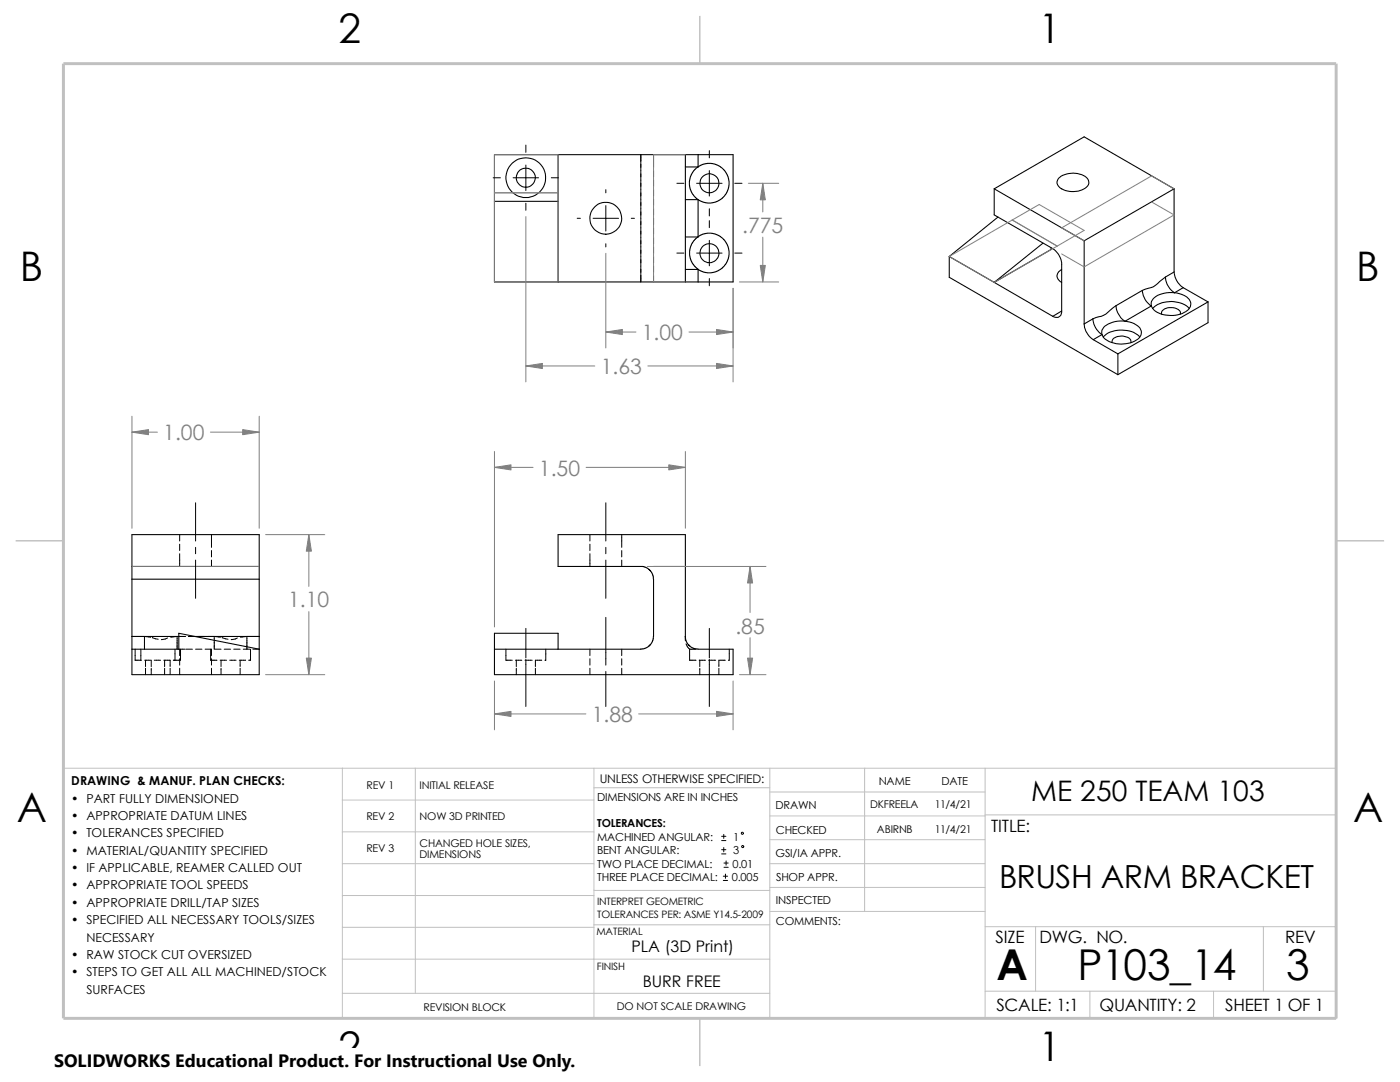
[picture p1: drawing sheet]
<svg xmlns="http://www.w3.org/2000/svg" width="279mm" height="216mm" viewBox="0 0 279 216" stroke-linecap="round" stroke-linejoin="round" font-family="sans-serif">
<g fill="none" stroke="#c0c0c0" stroke-width=".2">
<path d="M12.7 153.3h254v49.9h-239.9M68.3 159.6h50.2M68.3 153.3v49.9M82.9 153.3v44.9M118.5 153.3v49.9M118.5 157.2h35.1M153.6 153.3v49.9M153.6 158h43M172.6 153.3v28.6M196.6 153.3v49.9M68.3 166h50.2M68.3 172.3h50.2"/>
<path d="M68.3 178.7h50.2M118.5 177.7h35.1M153.6 177.1h43M153.6 162.8h43M153.6 167.6h43M153.6 172.3h43M196.6 162.6h70.1M68.3 198.2h85.3M68.3 191.4h85.3M68.3 185h50.2M118.5 184.5h35.1M153.6 181.9h43"/>
<path d="M196.6 197.8h70.1M196.6 184.9h70.1M206.7 184.9v12.9M217.5 197.8v5.4M242.2 197.8v5.4M252.1 184.9v12.9"/>
</g>
<path d="M139.7 3.2v9.5M3.1 107.9h9.6M266.7 107.9h9.5M139.7 203.2v9.5" fill="none" stroke="#c0c0c0" stroke-width=".3"/>
<path d="M12.7 12.7h254v190.5h-254z" fill="none" stroke="#c0c0c0" stroke-width=".59"/>
<g fill="none" stroke="#000" stroke-width=".21">
<path d="M111.4 30.9v25.4M136.8 30.9h-38.1v25.4h38.1M136.8 30.9v25.4M136.8 33.3h2.5M136.8 39.8h2.5M136.8 30.9h2.5M139.3 33.3l.9-.5 .9-.2h1.1l1 .3 .6 .4 .9 .8 .6 1.1 .2 1v1.1l-.3 .9-.9 1.2-.7 .5-1.2 .5-1.3 .1-.8-.2-1-.5M139.3 33.3l-.6 .5-.5 .7-.4 .7-.2 1v1.1l.3 .9 .4 .6 1 1M139.3 30.9h7v25.4h-7M139.3 30.9v2.4M139.3 39.8v7.5M198.4 37.7v5.2l11.7 6.7a3.9 3.9 0 0 1 1.8 3.1v9.4"/>
<path d="M198.4 37.7l18 10.3M198.4 37.7l18-10.4 17.9 10.4M211.3 35.6a4.5 4.5 0 0 1 5.7 0 1.3 1.3 0 0 1-.7 2.1 4.4 4.4 0 0 1-5.1-.7 1.14 1.14 0 0 1 .1-1.4zM234.3 37.7l-17.9 10.3M234.3 37.7v16.6M98.7 40.2h12.7M136.8 56.3h2.5M136.8 47.3h2.5M136.8 53.8h2.5M139.3 47.2l.9-.5 .9-.2 1.1 .1 1 .3 .6 .3 .9 .8 .6 1.1 .2 1v1.1l-.3 .9-.9 1.2-.7 .5-1.2 .6h-1.3l-.8-.1-1-.5M139.3 47.3l-.6 .4-.5 .7-.6 1.6v.9l.3 1 .4 .8 1 1M139.3 53.8v2.5"/>
<path d="M189.4 51.2v4.1l33.7 19.5M189.4 51.2l20.7 11.9M199.2 43.3l-9.8 7.9M208.2 48.5l-9.8 7.8 11.4-6.5v-.4M211.9 53.8a1.36 1.36 0 0 0-1 1.3 1.36 1.36 0 0 0 1 1.2M216.4 48v16.6M228 58a4 4 0 0 0 1.8 3M228 58l-5.3 3M232.6 55.3l-1.6 1.3a3.8 3.8 0 0 1-2.4 1.1l-.6 .3M232.6 55.3a4.1 4.1 0 0 0 1.8 3.1M234.3 54.3a4.1 4.1 0 0 0 1.8 3.1M234.3 54.3l-1.7 1"/>
<path d="M234.4 58.4a3.5 3.5 0 0 1 3.2 1.9 2.12 2.12 0 0 1-1.7 2.3 5.6 5.6 0 0 1-5.8-1l-.3-.6M234.4 58.4a4.5 4.5 0 0 0-4.6 1.8v.8M236.1 57.4l-1.7 1M236.1 57.4l5 2.8M211.9 62.1a1.1 1.1 0 0 1-.5 1.1 1.1 1.1 0 0 1-1.3-.1M211.9 62.1l-1.8 1M216.4 64.6a4.1 4.1 0 0 0 1.8 3.2M218.1 63.6a4.1 4.1 0 0 0 1.8 3.2M218.1 63.6l-1.7 1M218.2 67.8l4.9 2.8M219.9 66.8l-1.7 1M220.2 67.3a5.5 5.5 0 0 1 6.1-1l.9 .7 .3 .3"/>
<path d="M222 68.4a1.11 1.11 0 0 1 1.1-1.3 2.77 2.77 0 0 1 2.5 .7l.1 .6M222.7 61l-1.6 1.3a4.1 4.1 0 0 1-2.4 1.1l-.6 .2M222.7 61a4.2 4.2 0 0 0 1.8 3.1M223.1 70.6v4.2M224.5 64.1a5.3 5.3 0 0 0-4.2 1.2l-.4 .6v.9M224.5 64.1a3.7 3.7 0 0 1 3.3 1.9 2.06 2.06 0 0 1-1.7 2.2 5.5 5.5 0 0 1-5.9-.9l-.3-.5M229.8 61l-5.3 3.1M230 61.6a5.5 5.5 0 0 1 7.3 0M231.8 62.7a1.46 1.46 0 0 1 1.8-1.3 1.74 1.74 0 0 1 2 1.1l-.1 .2M241.1 60.2l-18 10.4M241.1 60.2v4.2l-18 10.4M26.3 113v-6.3h25.4v6.3"/>
<path d="M26.3 115.6v11.4M26.3 113h25.4M26.3 115.6h25.4M26.3 113v2.6M51.7 113v2.6M51.7 115.6v11.4M26.3 127h9.4M26.3 129.5h9.4v-3.1l16 3.1M26.3 129.5v5.1h25.4v-5.1M26.3 127v2.5M38.9 127h12.8M51.7 127v2.5"/>
<path d="M98.7 129.5h29.2l1.3-.3 .8-.9 .4-1.3v-11.4l-.1-.8-.5-.9-.6-.5-.9-.4h-16.9v-6.3h25.4l.1 21.1 .3 .6 .5 .5 1.2 .6h7.4v5.1h-47.6v-8.2h12.7v3.1"/>
<circle cx="104.9" cy="35.4" r="1.9"/>
<circle cx="104.9" cy="35.4" r="4"/>
<circle cx="141.6" cy="36.6" r="1.91"/>
<circle cx="120.9" cy="43.6" r="3.2"/>
<circle cx="141.6" cy="50.5" r="1.9"/>
</g>
<g fill="none" stroke="#808080" stroke-width=".2">
<path d="M98.7 30.9h12.7v25.4h-12.7zM98.7 38.5h12.7M136.8 30.9h-6.4v25.4h6.4M149.4 36.6h6M152.2 36.6v5.7M234.3 37.7l-4.5-2.6-17.9 10.4 4.5 2.5M104.9 43.2v33M120.9 50.5v18.9M146.3 57.5v18.7M147.6 56.3h7.8M152.2 47.3v9M202 43.9l-12.6 7.3 9 5.1 12.6-7.2"/>
<path d="M202 43.9l9 5.2M202 43.9l5.4-3.1 9 5.2-5.4 3.1M229.8 40.3l4.5 2.6-17.9 10.4-4.5-2.6M104.9 73h13.8M120.9 66.3h6M129.3 73h17M137.5 66.3h8.8M26.3 86.2h5.1M26.3 83.1v22.3M42 86.2h9.7M51.7 83.1v22.3M98.7 90.1v35"/>
<path d="M98.7 93.3h7.7M117 93.3h19.8M136.8 90.1v15.3M26.3 113h25.4M53 106.7h11.8M61.6 106.7v10.3M129.2 113h23.7M149.7 113v9.2M53 134.6h11.8M61.6 122v12.6M98.7 135.9v9.7M146.3 135.9v9.7"/>
<path d="M147.6 134.6h5.3M149.7 127.3v7.3M98.7 142.5h18.2M127.5 142.5h18.8"/>
</g>
<g fill="none" stroke="#000" stroke-width=".2">
<path d="M98.4 35.5h1.5M102.4 35.5h5.1M104.9 29v1.4M104.9 32.9v5.1M110 35.5h1.5M120.9 37.8v.7M127.9 30.9v25.4M130.4 30.9v2.5M130.4 34v1.3M130.4 35.9v1.3M130.4 37.8v1.3M130.4 39.8v1.2"/>
<path d="M135.1 36.6h1.4M139 36.6h5.1M141.6 30.1v1.4M141.6 34v5.1M146.6 36.6h1.5M104.9 40.6v1.4M115.2 43.6h.6M118.4 43.6h5M120.9 41v5.1M120.9 48.6v.7M126 43.6h.6M130.4 41.7v1.2"/>
<path d="M130.4 43.6v1.2M130.4 45.5v1.2M130.4 47.4v1.2M130.4 49.3v1.2M130.4 51.2v1.3M130.4 53.1v1.3M130.4 55v1.3M135.1 50.5h1.4M139 50.5h5.1M141.6 41.7v1.4M141.6 44v1.4M141.6 48v5"/>
<path d="M141.6 55.6v1.4M146.6 50.5h1.5M35.9 106.7v1.2M35.9 108.6v1.3M35.9 110.5v2.5M39 100.3v7.6M39 109.2v1.3M39 111.8v7.6M42.2 106.7v2.5M42.2 109.9v1.2M42.2 111.8v1.2M117.7 106.7v1.2"/>
<path d="M117.7 108.6v1.3M117.7 110.5v2.5M120.9 100.3v7.6M120.9 109.2v1.3M120.9 111.8v7.6M124.1 106.7v2.5M124.1 109.9v1.2M124.1 111.8v1.2M26.3 127h2.5M27 129.5v2.2h1.2M28.1 129.5v2.2M28.8 127v2.5"/>
<path d="M28.8 127l1.3 .2M28.9 131.7h1.2M29 131.7v1.3M29 133.3v1.3M30.2 131.7v1.3M30.2 133.3v1.3M30.4 127.2l1.2 .4M30.8 131.7h1.2M32.7 131.7h1.3v1.3M32.9 131.7v1.3M32.9 133.3v1.3M33.4 127.3l-1.2 .3"/>
<path d="M34 133.3v1.3M34.9 129.5v2.2M35.3 127h1.7M35.3 127l-1.2 .2M35.3 127v2.5M35.7 129.5h1.3M35.9 129.5v1.3M35.9 131.4v1.3M35.9 133.3v1.3M36 129.5v2.2h-1.4M37.1 129.5h1.3M37.6 127h1.3"/>
<path d="M39 129.5h1.3M39.6 127h1.3M40.9 129.5h1.3v1.3M41.5 127h1.3M42 129.5v2.2h1.3M42.2 131.4v1.3M42.2 133.3v1.3M42.8 127l1.2 .2M42.8 127v2.5M42.8 129.5h1.3M43.9 131.7h1.3M44.1 131.7v1.3"/>
<path d="M44.1 133.3v1.3M44.3 127.2l1.2 .4M44.7 129.5h1.3M45.8 131.7h1.3M46.7 129.5h1.2M47.4 127.3l-.5 .2-.8 .1M47.8 131.7h1.2M47.9 131.7v1.3M47.9 133.3v1.3M48.6 129.5h1.2M49.3 127h2.4M49.3 127l-1.3 .2"/>
<path d="M49.3 127v2.5M50 129.5v2.2h-.3M50.5 129.5h1.2M101 129.5v2.2h1.2M102.9 131.7h1.2M103 131.7v1.3M103 133.3v1.3M104.8 131.7h1.4M104.9 125.4v5.9M104.9 131.6v9.4M106.8 133.3v1.3M108.1 131.7h-1.3v1.3"/>
<path d="M108.9 129.5v2.2h-.1M117.7 129.5v1.3M117.7 131.4v1.3M117.7 133.3v1.3M120.9 123.2v9.5M120.9 134v7M124.1 129.5v1.3M124.1 131.4v1.3M124.1 133.3v1.3M136.8 127v.8M136.9 128.5l.7 1M137.6 129.5v2.2h1.3"/>
<path d="M137.6 129.5h1.3M139.5 131.7h1.3M139.7 131.7v1.3M139.7 133.3v1.3M141.4 131.7h1.4M141.6 125.4v5.9M141.6 131.6v9.4M143.5 133.3v1.3M144.7 131.7h-1.2v1.3M145.5 129.5v2.2h-.1M144 167.7h.9M144 166.9h.9"/>
<path d="M144 170.4h.9M144 169.5h.9M144.4 175.7h.8M144.4 174.8h.8M144.4 166.5v.8M144.4 169.1v.9M144.5 173.1h.8M144.5 172.2h.8M144.8 174.4v.9M144.9 171.8v.8"/>
<circle cx="148.2" cy="166.3" r=".22"/>
<circle cx="148.2" cy="168.9" r=".21"/>
</g>
<g fill="#808080" stroke="#808080" stroke-width=".2">
<path d="M48.4 85.7l3.3 .5-3.3 .5z"/>
<path d="M26.3 86.2l3.3-.5v1z"/>
<path d="M61.1 131.3h1l-.5 3.3z"/>
<path d="M61.6 106.7l.5 3.3h-1z"/>
<path d="M98.7 142.5l3.3-.6v1.1z"/>
<path d="M143 141.9l3.3 .6-3.3 .5z"/>
<path d="M149.2 131.3h1l-.5 3.3z"/>
<path d="M149.7 113l.5 3.3h-1z"/>
<path d="M133.5 92.8l3.3 .5-3.3 .5z"/>
<path d="M98.7 93.3l3.3-.5v1z"/>
<path d="M120.9 66.3l3.3-.6v1.1z"/>
<path d="M143 65.7l3.3 .6-3.3 .5z"/>
<path d="M143 72.5l3.3 .5-3.3 .5z"/>
<path d="M104.9 73l3.3-.5v1z"/>
<path d="M151.7 53h1l-.5 3.3z"/>
<path d="M152.2 36.6l.5 3.3h-1z"/>
</g>
<path d="M10.8 209.2h104.1v6.7h-104.1z" fill="#fff"/>
<g font-size="8.5">
<text x="198.8" y="195.5">A</text>
<text x="215.1" y="195.5">P103_14</text>
<text x="256.7" y="195.5">3</text>
</g>
<g font-size="8.1">
<text x="67.6" y="8.5">2</text>
<text x="207.3" y="8.5">1</text>
<text x="4" y="56.1">B</text>
<text x="270.7" y="56.1">B</text>
<text x="3.3" y="164.1">A</text>
<text x="270" y="164.1">A</text>
<text x="67.6" y="211.7">2</text>
<text x="207.2" y="211.7">1</text>
</g>
<text font-size="6.4" x="199.4" y="177.2">BRUSH ARM BRACKET</text>
<text font-size="5.6" x="205.8" y="159.9">ME 250 TEAM 103</text>
<g font-size="4.2" fill="#808080">
<text x="148.1" y="46.5">.775</text>
<text x="128.1" y="67.9">1.00</text>
<text x="119.9" y="74.7">1.63</text>
<text x="32.6" y="87.9">1.00</text>
<text x="107.6" y="94.9">1.50</text>
<text x="57.5" y="121.2">1.10</text>
<text x="146.8" y="126.4">.85</text>
<text x="118.1" y="144.1">1.88</text>
</g>
<text font-size="3.6" x="10.8" y="213">SOLIDWORKS Educational Product. For Instructional Use Only.</text>
<g font-size="3.4">
<text x="197.8" y="166">TITLE:</text>
<text x="198.7" y="188.1">SIZE</text>
<text x="207.5" y="188.1">DWG. NO.</text>
<text x="256.5" y="188.2">REV</text>
<text x="198.8" y="201.7">SCALE: 1:1</text>
<text x="219.4" y="201.7">QUANTITY: 2</text>
<text x="244.5" y="201.7">SHEET 1 OF 1</text>
</g>
<g font-size="3.2">
<text x="126" y="189.9">PLA (3D Print)</text>
<text x="128.3" y="197">BURR FREE</text>
</g>
<g font-size="2.5">
<text x="14.2" y="160.1">• PART FULLY DIMENSIONED</text>
<text x="14.2" y="156.7">DRAWING &amp; MANUF. PLAN CHECKS:</text>
<text x="14.2" y="167.1">• TOLERANCES SPECIFIED</text>
<text x="14.2" y="163.6">• APPROPRIATE DATUM LINES</text>
<text x="14.2" y="170.6">• MATERIAL/QUANTITY SPECIFIED</text>
<text x="14.2" y="177.5">• APPROPRIATE TOOL SPEEDS</text>
<text x="14.2" y="174">• IF APPLICABLE, REAMER CALLED OUT</text>
<text x="14.2" y="180.9">• APPROPRIATE DRILL/TAP SIZES</text>
<text x="14.2" y="184.4">• SPECIFIED ALL NECESSARY TOOLS/SIZES</text>
<text x="14.2" y="191.3">• RAW STOCK CUT OVERSIZED</text>
<text x="17.2" y="187.9">NECESSARY</text>
<text x="14.2" y="194.8">• STEPS TO GET ALL ALL MACHINED/STOCK</text>
<text x="17.2" y="198.3">SURFACES</text>
</g>
<text font-size="2.4" x="119.7" y="156.2">UNLESS OTHERWISE SPECIFIED:</text>
<g font-size="2.2">
<text x="119.2" y="159.9">DIMENSIONS ARE IN INCHES</text>
<text x="154.8" y="161.5">DRAWN</text>
<text x="175.4" y="156.7">NAME</text>
<text x="187.9" y="156.7">DATE</text>
<text x="119.2" y="167.8">MACHINED ANGULAR:</text>
<text x="119.2" y="165.1">TOLERANCES:</text>
<text x="146.3" y="167.8">1</text>
<text x="154.8" y="166.3">CHECKED</text>
<text x="119.2" y="170.4">BENT ANGULAR:</text>
<text x="119.2" y="173.1">TWO PLACE DECIMAL:</text>
<text x="146.2" y="173.1">0.01</text>
<text x="146.3" y="170.4">3</text>
<text x="154.8" y="171">GSI/IA APPR.</text>
<text x="119.2" y="175.7">THREE PLACE DECIMAL:</text>
<text x="146.1" y="175.7">0.005</text>
<text x="154.9" y="175.7">SHOP APPR.</text>
<text x="154.9" y="180.5">INSPECTED</text>
<text x="154.9" y="184.7">COMMENTS:</text>
</g>
<g font-size="2.1">
<text x="73.2" y="157.4">REV 1</text>
<text x="83.7" y="157.4">INITIAL RELEASE</text>
<text x="173.7" y="161.2">DKFREELA</text>
<text x="186.6" y="161.2">11/4/21</text>
<text x="73.1" y="163.6">REV 2</text>
<text x="83.7" y="163.6">NOW 3D PRINTED</text>
<text x="175" y="166.1">ABIRNB</text>
<text x="186.6" y="166.1">11/4/21</text>
<text x="73.1" y="170.1">REV 3</text>
<text x="83.7" y="171.2">DIMENSIONS</text>
<text x="83.7" y="169">CHANGED HOLE SIZES,</text>
<text x="84.5" y="201.7">REVISION BLOCK</text>
<text x="123.1" y="201.6">DO NOT SCALE DRAWING</text>
</g>
<g font-size="2">
<text x="119.2" y="183.1">TOLERANCES PER: ASME Y14.5-2009</text>
<text x="119.2" y="180.6">INTERPRET GEOMETRIC</text>
<text x="119" y="186.6">MATERIAL</text>
<text x="119.1" y="193.5">FINISH</text>
</g>
</svg>
